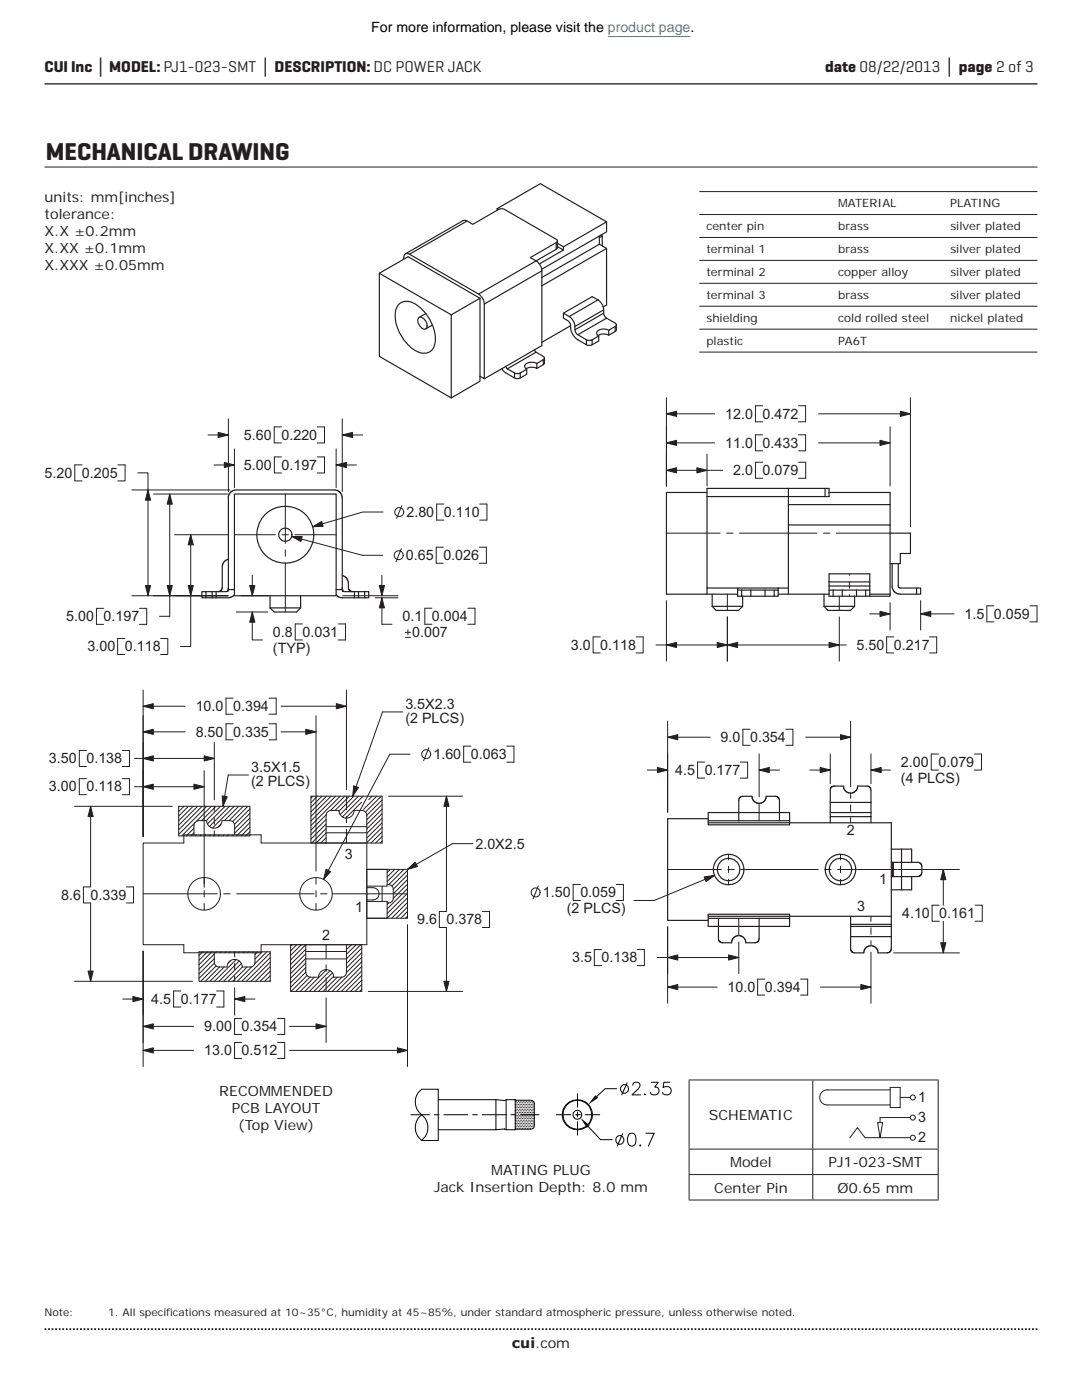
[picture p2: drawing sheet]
<svg xmlns="http://www.w3.org/2000/svg" width="216mm" height="279mm" viewBox="0 0 216 279" stroke-linecap="round" stroke-linejoin="round" font-family="sans-serif">
<path d="M8.9 16.7h198.1" fill="none" stroke="#231f20" stroke-width=".26"/>
<path d="M8.9 265.3h198.1" fill="none" stroke="#231f20" stroke-width=".35" stroke-dasharray=".4 .4 .4 .4 .4 .4" stroke-dashoffset=".7" stroke-linecap="butt"/>
<g fill="none" stroke="#231f20" stroke-width=".24">
<path d="M75.7 54.5l5.7-3.3 14.4 8.3M75.7 54.5v16.6l14.3 8.3M75.7 54.5l14.3 8.3M80.6 51.7a.78 .78 0 0 1 .2-.9 .78 .78 0 0 1 .9-.1l13.8 8 .9 1 .2 1v14.9l-.8-.5M93.2 44.1l-.5-.1h-.3l-11.5 6.7M95.8 59.5v16.6l-5.8 3.3M95.8 59.5l-5.8 3.3M99.2 41.6l.3 .2M99.2 41.6v.4M99.2 41.6l8.6-4.9 13.2 7.6M108.1 54v15l-11.5 6.6M108.1 54l-.1-.5-.3-.7-.7-.7-11.5 6.6"/>
<path d="M108.1 54l-11.5 6.7M108.1 57l12.9-7.4v11.3l-.6 .3M111 48.4v1.4l-4 2.3-1.2-.7 5.3-3 .1-.4-10.5-6.2-.8-.1-5.6 3.1-1.1-.7-11.5 6.6M111.2 48.1v1.4l-.2 .3M111.2 48.5l1.2 .8M111.2 49.2l1.2 .7-4.8 2.8M119.3 59.8l-5.7 3.4M119.3 59.8l-1.1-.6-5.8 3.3M119.3 59.8l.7 .8 .5 1.2-5.8 3.4M119.6 48.7l1.4 .9M119.6 47.1v1.6l-11.5 6.7M119.9 46.9l.3 .2v2"/>
<path d="M120.2 47.1l-.6 .3M121 44.3v2l-12.9 7.4M121 44.3l-8.6 5v.6M79.5 60.9a2.58 2.58 0 0 1 3.6-.1 8.1 8.1 0 0 1 3.6 8.2 2.46 2.46 0 0 1-4 .8 8.5 8.5 0 0 1-3.8-7.7zM83.6 63.4a1.56 1.56 0 0 1 1.6 1.4 .72 .72 0 0 1-.4 .9 1.57 1.57 0 0 1-1.2-2.3zM85 62.6l-1.4 .7M86.3 64.9l-1.3 .7M90 62.8v16.6M95.8 75.1h.1M100.1 73.6l.6 .7 2 1.1M101 73.1l.2 .5M101.2 73.6l1.5 .8"/>
<path d="M102.7 74.4l.4 .2 .7-.2M102.7 74.4v1l.4 .2 .7-.2v-1M105.1 73.7l-1.3 .7M105.1 73.7v1l-1.3 .7M106.7 69.8l.3 .5M107.1 72.5a1.77 1.77 0 0 0-2.4 .5l.1 .4 .3 .3M107.1 72.5v1l-.9-.2-.8 .1-.4 .2M108.4 71.8a.35 .35 0 0 0 .2-.3 .35 .35 0 0 0-.2-.4l-1.4-.8-5.8 3.3M108.4 71.8l-1.3 .7M108.4 71.8v1M108.6 71.4v1.2l-1.5 .9M112.4 62.5a3.6 3.6 0 0 1 2.1 1.7l.2 .7 .1 1.3 .4 .5 1.8 1.1v1a5.3 5.3 0 0 1-2.6-1.9l-.4-.8-.2-1.5a2.35 2.35 0 0 0-1.4-1.1z"/>
<path d="M113.9 65l-5.8 3.3M117 67.8l.4 .1 .8-.1v1l-.8 .1-.4-.1M119.5 67.1v1l-1.3 .7M120.5 61.8a1.51 1.51 0 0 0 .5 1.7M120.5 62.5l-5.8 3.3M121 63.5l-5.7 3.3M121 63.5l2 1.2-.1 .4-1.4 .8a1.76 1.76 0 0 0-2.4 .5v.4l.4 .3-1.3 .7M121.5 65.9v1l-1-.3-1.2 .4M122.8 65.2v1l-1.3 .7M123 64.8v1.1l-.2 .3M45.6 99.4l.3-1 .4-.4 .6-.2h20l.9 .4 .4 .6 .1 .6v18.3h-1.2M45.6 99.4v18.3h1.2"/>
<path d="M46.8 98.6h20.3v20.3h-20.3zM40.3 118.1h.8v1.2h-.8zM41.1 118.1h2v1.2h-.8v-1.2M41.1 119.3h1.2M43.1 119.3h2.5M45.6 111.6l-.7 .4-.5 .8-.1 4.6-.3 .5-.5 .2M45.6 117.7l-.2 .3-.2 .1h-2.1M45.6 117.3l-.2 .7M46.8 118.7l-.6 .5-.6 .1M53.9 118.9v2.4M60 118.9v2.4M68.3 117.3l.1 .7"/>
<path d="M68.3 117.7l.3 .4h2.1M68.3 114.9l.6 .2 .4 .5 .2 .6 .1 1.4 .3 .3 .4 .2M70.7 118.1h.8v1.2h-3.5l-.9-.6M70.7 118.1v1.2M71.5 119.3h1.3M71.5 118.1h1.3M72.8 118.1h.8v1.2h-.8zM53.9 121.3h6.1M60 121.3l-.8 .8h-4.5l-.8-.8"/>
<circle cx="56.9" cy="106.7" r="5.7"/>
<circle cx="56.9" cy="106.7" r="1.31"/>
</g>
<path d="M56.9 98.6v9.8M34.8 106.7h10.7M34.8 118.9h10.7M38.1 106.7v22.3h-2.1M46.8 106.7h8.2M56.3 106.7h1.3M56.9 109.7v1.3M56.9 112.3v9.8M58.8 106.7h8.3M24.9 127.4h-1.4v3.2h1.4M32 127.4h1.5v3.2h-1.5" fill="none" stroke="#231f20" stroke-width=".2"/>
<path d="M37.5 116.9h1.1l-.5 2z" fill="#231f20"/>
<path d="M37.5 116.9h1.1l-.5 2z" fill="none" stroke="#231f20" stroke-width=".2"/>
<path d="M38.1 106.7l.5 2h-1.1z" fill="#231f20"/>
<g fill="none" stroke="#231f20" stroke-width=".2">
<path d="M16.4 92.8h-1.5v3.2h1.5M23.5 92.8h1.5v3.2h-1.5M26.3 97.8h19.6M27.5 94.4h2v24.5M30.6 98.6h14.9M33.9 98.6v24.4h-2.1M41.5 86.8h4.1M42.7 92.8h4.1M45.6 83.6v14.5M46.8 89.6v7.7M56.2 85.2h-1.5v3.2h1.5M56.2 91.2h-1.5v3.2h1.5"/>
<path d="M63.3 91.2h1.5v3.2h-1.5M63.3 85.2h1.5v3.2h-1.5M67.1 92.8h4M67.1 89.6v7.7M68.3 86.8h4.1M68.3 83.6v14.5M38.1 106.7l.5 2h-1.1zM45.5 118.9h-19.2M48.1 118.9h5.5M50.3 114.8v4.1M58.2 107.1l14.1 3.7h4M68.4 118.9h11"/>
<path d="M74.9 119.3h4.5M76.2 119.3v5.3h2M76.2 114.8v4.1M76.4 102.2h-4l-10 2.9M80.1 109.5l-1.1 2.6M80.2 100.9l-1.1 2.6M88.5 109.2h-1.5v3.2h1.5M88.6 100.6h-1.5v3.2h1.5M95.6 109.2h1.5v3.2h-1.5M95.7 100.6h1.5v3.2h-1.5M20.7 121.4h-1.5v3.2h1.5M27.8 121.4h1.5v3.2h-1.5"/>
<path d="M47.1 122.1h6.3M50.3 122.1v5.6h2.1M60.3 124.5h-1.4v3.2h1.4M67.5 124.5h1.4v3.2h-1.4M80.9 127.2h1M80.9 126.2h1M81.4 125.7v1M86.2 121.4h-1.4v3.2h1.4M93.4 121.4h1.4v3.2h-1.4"/>
<circle cx="79.6" cy="110.8" r=".9"/>
<circle cx="79.7" cy="102.2" r=".9"/>
</g>
<path d="M67.1 92.8l2-.5v1z" fill="#231f20"/>
<path d="M67.1 92.8l2-.5v1z" fill="none" stroke="#231f20" stroke-width=".2"/>
<path d="M76.2 119.3l.5 2h-1z" fill="#231f20"/>
<path d="M76.2 119.3l.5 2h-1z" fill="none" stroke="#231f20" stroke-width=".2"/>
<path d="M62.4 105.1l1.8-1 .3 .9z" fill="#231f20"/>
<path d="M62.4 105.1l1.8-1 .3 .9z" fill="none" stroke="#231f20" stroke-width=".2"/>
<path d="M50.3 122.1l.6 2.1h-1.1z" fill="#231f20"/>
<path d="M50.3 122.1l.6 2.1h-1.1z" fill="none" stroke="#231f20" stroke-width=".2"/>
<path d="M58.2 107.1h2.1l-.3 1z" fill="#231f20"/>
<path d="M58.2 107.1h2.1l-.3 1z" fill="none" stroke="#231f20" stroke-width=".2"/>
<path d="M75.7 116.9h1l-.5 2z" fill="#231f20"/>
<path d="M75.7 116.9h1l-.5 2z" fill="none" stroke="#231f20" stroke-width=".2"/>
<path d="M33.4 116.9h1l-.5 2z" fill="#231f20"/>
<path d="M33.4 116.9h1l-.5 2z" fill="none" stroke="#231f20" stroke-width=".2"/>
<path d="M68.3 86.8l2-.5v1z" fill="#231f20"/>
<path d="M68.3 86.8l2-.5v1z" fill="none" stroke="#231f20" stroke-width=".2"/>
<path d="M49.8 116.9h1.1l-.6 2z" fill="#231f20"/>
<path d="M49.8 116.9h1.1l-.6 2z" fill="none" stroke="#231f20" stroke-width=".2"/>
<path d="M43.5 86.3l2.1 .5-2.1 .5z" fill="#231f20"/>
<path d="M43.5 86.3l2.1 .5-2.1 .5z" fill="none" stroke="#231f20" stroke-width=".2"/>
<path d="M44.8 92.3l2 .5-2 .5z" fill="#231f20"/>
<path d="M44.8 92.3l2 .5-2 .5z" fill="none" stroke="#231f20" stroke-width=".2"/>
<path d="M33.9 98.6l.5 2h-1z" fill="#231f20"/>
<path d="M33.9 98.6l.5 2h-1z" fill="none" stroke="#231f20" stroke-width=".2"/>
<path d="M29.5 97.8l.5 2h-1z" fill="#231f20"/>
<path d="M29.5 97.8l.5 2h-1z" fill="none" stroke="#231f20" stroke-width=".2"/>
<path d="M29 116.9h1l-.5 2z" fill="#231f20"/>
<g fill="none" stroke="#231f20" stroke-width=".2">
<path d="M29 116.9h1l-.5 2zM133 106.4h10.7M133 119.9v12M145 106.4h1.3M145.1 118.6v3.2M147.6 106.4h15.4M164.3 106.4h1.3M166.9 106.4h10.7M167.5 119v2.8M169.5 114.5v.3M169.5 116.1v1.3M169.5 118.7v.3"/>
<path d="M119.8 127.1h-1.4v3.2h1.4M126.9 127.1h1.4v3.2h-1.4M130.9 128.7h37.9M145.1 123.1v8.8M165.2 121.8h.3M166.8 121.8h1.3M167.5 123.1v8.8M169.4 121.8h.3M178.4 127.1h-1.5v3.2h1.5M185.5 127.1h1.4v3.2h-1.4"/>
</g>
<g fill="none" stroke="#231f20" stroke-width=".24">
<path d="M141.1 97.5h24.3v1.6h-24.3zM141.1 98.3h-8.1v20.3h8.1v-1.2M141.1 99.1v18.3h6.1M157.3 97.5v21.1M164.6 97.5v1.6M165.4 98.3h12.2v20.3M141.1 118.6h6.1M142.1 118.6v2.4M147.2 117.8v1.2h7.3M147.2 117.8h7.3M148 117.8v1.2M148.2 119v2"/>
<path d="M149.8 117.8v1.2M152.7 117.8v1.2M154.5 117.8h.8v1.2h-.8zM155.3 117.4h2M155.3 117.4h-8.1v.4M155.3 117.4v.4M155.3 118.6h10.1M157.3 100.7h20.3M157.3 104.8h20.3M164.4 118.6v2.4M165.4 117.8v-3.3h8.1v4.5M165.4 116.9h8.1"/>
<path d="M165.4 116.1h8.1M166.2 117.8h6.5M166.2 117.8v1.2M166.2 117.8h-.8v1.2h8.1M168.1 117.8v1.2M170.5 119v2M170.9 117.8v1.2M173.5 117.8h-.8v1.2M173.5 118.6h4.1M177.6 118.6v.4h-4.1M177.6 106.4h4.1v4.1h-2.1v2h-2M178 112.5v4.7l.3 .7 .5 .4 .6 .3h3.5"/>
<path d="M179.2 112.5l.1 4.7 .3 .2h3.3M182.9 117.4h.8v1.2h-.8zM142.1 121h6.1M148.2 121l-.8 .8h-4.5l-.8-.8M164.4 121h6.1M170.5 121l-.8 .8h-4.5l-.8-.8"/>
</g>
<path d="M133 128.7l2-.5v1z" fill="#231f20"/>
<path d="M133 128.7l2-.5v1z" fill="none" stroke="#231f20" stroke-width=".2"/>
<path d="M143.1 128.2l2 .5-2 .5z" fill="#231f20"/>
<path d="M143.1 128.2l2 .5-2 .5z" fill="none" stroke="#231f20" stroke-width=".2"/>
<path d="M145.1 128.7l2.1-.5v1z" fill="#231f20"/>
<path d="M145.1 128.7l2.1-.5v1z" fill="none" stroke="#231f20" stroke-width=".2"/>
<path d="M165.4 128.2l2.1 .5-2.1 .5z" fill="#231f20"/>
<g fill="none" stroke="#231f20" stroke-width=".2">
<path d="M133 79.4v17.6M181.7 79.4v25.7M133 82.6h9.6M133 88.4h9.6M133 93.9h11.2M141.1 90.6v6.4M152.2 81h-1.5v3.2h1.5M152.2 86.8h-1.5v3.2h1.5M152.2 92.3h-1.5v3.2h1.5M159.3 81h1.4v3.2h-1.4M159.3 92.3h1.5v3.2h-1.5M159.3 86.8h1.4v3.2h-1.4"/>
<path d="M163.3 82.6h18.4M163.3 88.4h14.3M177.6 85.2v11.8M183.7 119.9v5.8M165.4 128.2l2.1 .5-2.1 .5zM173.5 122.5h4.1M177.6 120.3v5.4M183.7 122.5h6.7M198.3 120.9h-1.4v3.2h1.4M205.5 120.9h1.4v3.2h-1.4"/>
</g>
<path d="M133 88.4l2-.5v1z" fill="#231f20"/>
<path d="M133 88.4l2-.5v1z" fill="none" stroke="#231f20" stroke-width=".2"/>
<path d="M175.6 87.9l2 .5-2 .5z" fill="#231f20"/>
<path d="M175.6 87.9l2 .5-2 .5z" fill="none" stroke="#231f20" stroke-width=".2"/>
<path d="M175.6 122l2 .5-2 .5z" fill="#231f20"/>
<path d="M175.6 122l2 .5-2 .5z" fill="none" stroke="#231f20" stroke-width=".2"/>
<path d="M183.7 122.5l2-.5v1z" fill="#231f20"/>
<path d="M183.7 122.5l2-.5v1z" fill="none" stroke="#231f20" stroke-width=".2"/>
<path d="M179.6 82.1l2.1 .5-2.1 .5z" fill="#231f20"/>
<path d="M179.6 82.1l2.1 .5-2.1 .5z" fill="none" stroke="#231f20" stroke-width=".2"/>
<path d="M133 82.6l2-.5v1z" fill="#231f20"/>
<path d="M133 82.6l2-.5v1z" fill="none" stroke="#231f20" stroke-width=".2"/>
<path d="M133 93.9l2-.6v1.1z" fill="#231f20"/>
<path d="M133 93.9l2-.6v1.1z" fill="none" stroke="#231f20" stroke-width=".2"/>
<path d="M139.1 93.3l2 .6-2 .5z" fill="#231f20"/>
<g fill="none" stroke="#231f20" stroke-width=".2">
<path d="M139.1 93.3l2 .6-2 .5zM28.6 137.7v29.3M46.5 139.3h-1.4v3.2h1.4M53.7 139.3h1.4v3.2h-1.4M69.1 137.7v19.9M17.2 155.4h-1.4v3.2h1.4M17.2 149.8h-1.4v3.2h1.4M24.4 155.4h1.4v3.2h-1.4M24.4 149.8h1.4v3.2h-1.4M26.8 157h13.9M26.8 151.4h16M28.6 140.9h8.4"/>
<path d="M28.6 146.1h8.4M40.7 153.8v23.3M42.8 148.1v11.5M46.5 144.4h-1.4v3.2h1.4M53.7 144.4h1.4v3.2h-1.4M56.1 140.9h13M56.1 146.1h7M62.4 158.9l-.4 .4M63.1 142.8v31M63.3 158.9l-1.3 1.3M64.2 158.9l-2.2 2.2M65.2 158.9l-3.2 3.1"/>
<path d="M66.1 158.9l-4.1 4M67 158.9l-5 4.9M67.9 158.9l-5.9 5.8M68.8 158.9l-2.8 2.9M69.1 158.9v2.7M69.7 158.9l-2.8 2.8M70.6 159l-3 2.9M71.5 158.9l-3.6 3.7M72.4 158.9l-4.1 4.1M74.3 158.9l-.7 .7M75.2 158.9l-2.7 2.6M76.1 158.9l-3.2 3.2"/>
<path d="M76.2 159.6l-3 3.1M77.5 158.9h14.8M81.8 150.5h-4l-13.2 25M85.6 149.2l-1.1 2.6M89.1 158.9v23h-1.4v3.2h1.4v12.8M94 148.9h-1.5v3.2h1.5M101.1 148.9h1.5v3.2h-1.5M14.9 160.9h19.5M18.1 160.9v16.1h-1.5v3.2h1.5v15.6M25.2 177h1.5v3.2h-1.5M28.6 178.4h14.7M35.6 160.9h14.3v5.9h-14.2z"/>
<path d="M35.8 160.9l-.1 .1M36.7 160.9l-1 1.1M37.6 160.9l-1.9 2M38.5 160.9l-2.8 2.9M38.7 166.6v-2a.96 .96 0 0 1 1-.8h1.5a1.52 1.52 0 0 0 1.6 1.5 1.52 1.52 0 0 0 1.5-1.5h1.5a.95 .95 0 0 1 1 1v1.8M38.7 166.2l-.6 .6M38.7 165.3l-1.5 1.5M38.9 164.2l-2.6 2.6M39.2 166.6l-.2 .2M39.4 160.9l-3.7 3.8M40.1 166.6l-.2 .2M40.3 160.9l-4.6 4.7"/>
<path d="M40.7 177.7v1.3M41 166.6l-.2 .2M41.3 160.9l-5.6 5.6M41.9 166.6l-.2 .2M42.2 160.9l-3 3M42.8 160.9v1M42.8 163.2v1.3M42.8 165.8v1M42.9 166.6l-.2 .2M43.1 160.9l-2.9 2.9M43.8 166.6l-.2 .2M44 160.9l-2.9 2.9"/>
<path d="M44.1 164.4l-.7 .7M44.6 178.4h1.3M44.7 166.6l-.2 .2M44.8 161l-3.4 3.4M45.6 166.6l-.2 .2M45.8 160.9l-4 4M46.5 166.6l-.2 .2M46.7 160.9l-4.3 4.4M47.2 178.4h15.5M47.6 160.9l-2.8 2.9M48.5 160.9l-2.8 2.9M49.5 160.9l-3.1 3.1"/>
<path d="M49.9 166l-.9 .8M49.9 165.1l-1.8 1.7M49.9 164.2l-2.7 2.6M49.9 162.3l-3.1 3.1M49.9 161.4l-3.1 3.1M49.9 163.3l-3.1 3M63.1 175.1v1.3M63.1 177.7v1.3M64 178.4h1.2M65.1 168.1l-.2 .1M65.1 167.2l-1.1 1M65.1 166.2l-2 2"/>
<path d="M65.1 165.3l-2.9 2.9M65.1 164.4l-3.1 3.1M65.1 163.5l-3.1 3.1M65.1 165h8.1M65.1 166.2h8.1M65.1 162.6l-3.1 3.1M66.5 178.4h14.8M69.1 162.9v1.3M69.1 165.5v2.7M72.2 160.1l-3.2 3.2M73.2 162.7v-.2a1.03 1.03 0 0 0-1-.8h-1.5a1.51 1.51 0 0 1-1.6 1.6 1.51 1.51 0 0 1-1.5-1.6l-1.7 .1a1.03 1.03 0 0 0-.8 .9v5.5M73.2 177.2h1.2a1.22 1.22 0 0 1 1.2 1.2 1.22 1.22 0 0 1-1.2 1.2h-1.2"/>
<path d="M73.2 173.5h8.1v9.8h-8.1h4.1v-3.4h-4.1M73.2 162.7v25.8h-21.1v1.6h-15.4v-1.6h-8.1v-20.3h8.1v-1.6h15.4v1.6h24.1v-9.3h-14.2v9.3M76.2 167.9l-.3 .3M76.2 166.9l-1.2 1.3M76.2 166l-2.2 2.2M76.2 165.1l-3 3.1M76.2 164.2l-3 3.1M76.2 163.3l-3 3M76.2 162.4l-3 3M76.2 161.5l-3 3M76.2 160.6l-3 3M76.2 176.9v3"/>
<path d="M77.3 173.5v3.4h-4.1M77.3 176.6a.98 .98 0 0 1 1.2 .9v2a.98 .98 0 0 1-1.2 .7M77.9 173.5l-.6 .6M78.8 173.5l-1.5 1.5M79.7 173.5l-2.4 2.5M80.6 173.5l-3 3.1M81.3 179.2l-4 4M81.3 178.3l-4 4M81.3 177.3l-4 4.1M81.3 176.4l-2.8 2.9M81.3 175.5l-2.8 2.9M81.3 174.6l-2.8 2.9"/>
<path d="M81.3 173.7l-3.1 3.1M14.9 195.8h23.5M24.5 199.4h4.1M28.6 189.8v23M36.1 197.8h-1.5v3.2h1.5M39.7 190h14.2v5.8h-14.2zM40.5 190l-.8 .7M40.7 180.3v1.3M41.4 190l-1.7 1.6M42.3 190l-2.6 2.5M42.8 190.1v2.1a.94 .94 0 0 0 .9 .8h1.6a1.52 1.52 0 0 1 1.5-1.5 1.52 1.52 0 0 1 1.5 1.5h1.8a.99 .99 0 0 0 .8-1v-1.9M42.8 190.4l-3.1 3"/>
<path d="M42.8 191.3l-3.1 3.1M42.8 192.2l-3.1 3.1M43.1 192.8l-3 3M43.2 190l-.2 .1M43.2 197.8h1.5v3.2h-1.5M43.8 193l-2.8 2.8M44.1 190l-.2 .1M44.7 193l-2.8 2.8M45 190l-.2 .1M45.9 190l-.2 .1M46 191.7l-.5 .5M46.6 190.1l.2-.1v1"/>
<path d="M46.8 197.1v5.5M46.8 199.4h4.1M46.8 192.3v1.2M46.8 194.8v1M47.1 191.5l-4.3 4.3M47.7 191.8l-4 4M47.8 190l-.2 .1M48.2 192.3l-3.6 3.5M48.4 193l-2.9 2.8M48.7 190l-.2 .1M49.3 193l-2.9 2.8M49.6 190l-.2 .1"/>
<path d="M50.3 192.9l-2.9 2.9M50.5 190l-.2 .1M51.4 190l-.5 .5M52.3 190l-1.4 1.4M53.2 190l-2.4 2.4M53.9 194.7l-1.1 1.1M53.9 193.8l-2 2M53.9 190.2l-5.6 5.6M53.9 191.1l-4.7 4.7M53.9 192l-3.8 3.8M53.9 192.9l-2.9 2.9M53.9 195.6l-.2 .2"/>
<path d="M58.3 188.5l-.3 .3M59.2 188.5l-1.2 1.3M60.1 188.5l-2.1 2.2M61 193.1l-3 3M61 192.2l-3 3M61 191.3l-3 3M61 190.4l-3 3M61 189.4l-3 3.1M61 194l-3 3M61 189.9h8.1M61.3 194.7l-3.2 3.2M61.9 195l-2.9 2.9"/>
<path d="M62.7 195l-2.8 2.9M63.1 180.3v1.3M65.1 199.1v9M65.1 188.5v2.8M65.1 192.6v1.2M65.1 195.1v2.8M65.2 193.5l-4.4 4.4M65.9 193.7l-4.2 4.2M66.3 194.2l-3.7 3.7M66.6 194.8l-3.1 3.1M67.3 195l-2.8 2.9M68.2 195l-2.8 2.9"/>
<path d="M69.1 188.5v5.5a.97 .97 0 0 1-.9 1h-1.6a1.51 1.51 0 0 0-1.5-1.5 1.51 1.51 0 0 0-1.5 1.5h-1.8a1.02 1.02 0 0 1-.8-1v-5.5l-3 3.1M69.2 188.5l-.1 .1M70.1 188.5l-1 1M71.1 188.5l-2 1.9M72 188.5l-2.9 2.9h-8.1M72.2 188.5v9.4h-14.2v-9.4M72.2 192l-5.9 5.9M72.2 189.2l-3.1 3.1M72.2 190.1l-3.1 3.1M72.2 191l-3.1 3.1M72.2 192.9l-5 5M72.2 193.8l-4.1 4.1"/>
<path d="M72.2 194.7l-3.2 3.2M72.2 195.6l-2.3 2.3M72.2 196.5l-1.4 1.4M72.2 197.4l-.4 .5M73.5 197.9h18.8M77.6 180.2l-.3 .3M81.3 182.8l-.4 .5M81.3 181.9l-1.3 1.4M81.3 181l-2.2 2.3M81.3 180.1l-3.1 3.2M81.3 184.5v28.3M96.3 181.9h1.4v3.2h-1.4"/>
<path d="M28.6 209.6h10.1M28.6 204.8h10.1M48.2 203.2h-1.4v3.2h1.4M48.2 208h-1.4v3.2h1.4M55.4 203.2h1.4v3.2h-1.4M55.4 208h1.4v3.2h-1.4M57.8 209.6h23.5M57.8 204.8h7.3"/>
<circle cx="85.1" cy="150.5" r=".9"/>
<circle cx="40.7" cy="178.4" r="3.2"/>
<circle cx="63.1" cy="178.4" r="3.2"/>
</g>
<path d="M18.1 160.9l.5 2.1h-1z" fill="#231f20"/>
<path d="M18.1 160.9l.5 2.1h-1z" fill="none" stroke="#231f20" stroke-width=".2"/>
<path d="M17.6 193.8h1l-.5 2z" fill="#231f20"/>
<path d="M17.6 193.8h1l-.5 2z" fill="none" stroke="#231f20" stroke-width=".2"/>
<path d="M28.6 157l2-.5v1z" fill="#231f20"/>
<path d="M28.6 157l2-.5v1z" fill="none" stroke="#231f20" stroke-width=".2"/>
<path d="M38.7 156.5l2 .5-2 .5z" fill="#231f20"/>
<path d="M38.7 156.5l2 .5-2 .5z" fill="none" stroke="#231f20" stroke-width=".2"/>
<path d="M40.7 150.8l2.1 .6-2.1 .5z" fill="#231f20"/>
<path d="M40.7 150.8l2.1 .6-2.1 .5z" fill="none" stroke="#231f20" stroke-width=".2"/>
<path d="M28.6 151.4l2-.6v1.1z" fill="#231f20"/>
<path d="M28.6 151.4l2-.6v1.1z" fill="none" stroke="#231f20" stroke-width=".2"/>
<path d="M61 145.5l2.1 .6-2.1 .5z" fill="#231f20"/>
<path d="M61 145.5l2.1 .6-2.1 .5z" fill="none" stroke="#231f20" stroke-width=".2"/>
<path d="M28.6 146.1l2-.6v1.1z" fill="#231f20"/>
<path d="M28.6 146.1l2-.6v1.1z" fill="none" stroke="#231f20" stroke-width=".2"/>
<path d="M67.1 140.4l2 .5-2 .6z" fill="#231f20"/>
<path d="M67.1 140.4l2 .5-2 .6z" fill="none" stroke="#231f20" stroke-width=".2"/>
<path d="M28.6 140.9l2-.5v1.1z" fill="#231f20"/>
<path d="M28.6 140.9l2-.5v1.1z" fill="none" stroke="#231f20" stroke-width=".2"/>
<path d="M46.8 199.4l2.1-.5v1z" fill="#231f20"/>
<path d="M46.8 199.4l2.1-.5v1z" fill="none" stroke="#231f20" stroke-width=".2"/>
<path d="M26.5 198.9l2.1 .5-2.1 .5z" fill="#231f20"/>
<path d="M26.5 198.9l2.1 .5-2.1 .5z" fill="none" stroke="#231f20" stroke-width=".2"/>
<path d="M63.1 204.3l2 .5-2 .6z" fill="#231f20"/>
<path d="M63.1 204.3l2 .5-2 .6z" fill="none" stroke="#231f20" stroke-width=".2"/>
<path d="M28.6 204.8l2-.5v1.1z" fill="#231f20"/>
<path d="M28.6 204.8l2-.5v1.1z" fill="none" stroke="#231f20" stroke-width=".2"/>
<path d="M79.3 209.1l2 .5-2 .5z" fill="#231f20"/>
<path d="M79.3 209.1l2 .5-2 .5z" fill="none" stroke="#231f20" stroke-width=".2"/>
<path d="M65.1 173.5l.9 .5-1.4 1.5z" fill="#231f20"/>
<path d="M65.1 173.5l.9 .5-1.4 1.5z" fill="none" stroke="#231f20" stroke-width=".2"/>
<path d="M28.6 209.6l2-.5v1z" fill="#231f20"/>
<path d="M28.6 209.6l2-.5v1z" fill="none" stroke="#231f20" stroke-width=".2"/>
<path d="M89.1 158.9l.5 2h-1z" fill="#231f20"/>
<path d="M89.1 158.9l.5 2h-1z" fill="none" stroke="#231f20" stroke-width=".2"/>
<path d="M88.6 195.8h1l-.5 2.1z" fill="#231f20"/>
<path d="M49.6 154.7h-4.1l-1 6.2M80.4 142.1h-4.1l-5.9 16.8M94.3 168.4h-4l-9 5.1M88.6 195.8h1l-.5 2.1z" fill="none" stroke="#231f20" stroke-width=".2"/>
<path d="M81.3 173.5l1.5-1.4 .5 .8z" fill="#231f20"/>
<path d="M81.3 173.5l1.5-1.4 .5 .8z" fill="none" stroke="#231f20" stroke-width=".2"/>
<path d="M70.6 156.8l.9 .4-1.1 1.7z" fill="#231f20"/>
<path d="M70.6 156.8l.9 .4-1.1 1.7z" fill="none" stroke="#231f20" stroke-width=".2"/>
<path d="M44.3 158.8l1 .2-.8 1.9z" fill="#231f20"/>
<g fill="none" stroke="#231f20" stroke-width=".2">
<path d="M44.3 158.8l1 .2-.8 1.9zM129.2 153.7h4M133.2 143.9v18.2M133.2 147.1h8.5M140.6 152.1h-1.4v3.2h1.4M147.7 152.1h1.5v3.2h-1.5M149.7 145.5h-1.5v3.2h1.5M151.5 150.5v8.5M151.5 153.7h4M156.8 145.5h1.4v3.2h-1.4M160.8 147.1h8.9M169.7 143.9v13.1"/>
<path d="M169.7 158.3v1M133.2 173.5h10.7M145.2 173.5h1.3M145.4 170.5v1.1M145.4 172.9v1.3M145.4 175.5v1.1M147.8 173.5h15.5M151.5 160.3v3.5M164.6 173.5h1.2M167.1 173.5h11.9M167.7 170.5v1.1M167.7 172.9v1.3"/>
<path d="M167.7 175.5v1.1M169.7 160.6v1.3M169.7 163.2v1M179.1 173.5h12.3M188.2 173.5v7.2M120 189.5h-1.4v3.2h1.4M127.2 189.5h1.4v3.2h-1.4M131.1 191.1h16.3M133.2 185v15.2M133.2 197h9.9M147.4 188v6.3M147.4 183.3v3.4"/>
<path d="M152.6 195.4h-1.4v3.2h1.4M159.7 195.4h1.5v3.2h-1.5M163.7 197h10.1M173.8 182.9v1M173.8 185.2v1.3M173.8 187.7v1.1M173.8 190v10.2M178.3 190.2h13.1M187.4 180.7h-1.4v3.2h1.4M188.2 183.9v6.3M194.6 180.7h1.4v3.2h-1.4"/>
</g>
<g fill="none" stroke="#231f20" stroke-width=".24">
<path d="M141.3 163.4h-8.1v20.3h8.1v-1.2h16.3v.8M141.3 164.2h36.5v25.2l-.1 .4-.5 .3-2 .1-.1-.6-.5-.6-.5-.2h-.6l-.4 .1-.5 .4-.2 .9h-1.9l-.5-.2-.3-.5v-6.6M141.3 162.2h16.3v2.4h-16.3zM141.3 163.8h16.3M147.4 163.8v-4.3l.4-.5 2.3-.1v.5l.3 .5 .5 .3 .6 .1 .6-.1 .4-.3 .3-.5 .1-.5h1.8l.5 .2 .3 .4v4.3M165.7 164.2v-6.7l.3-.5 .3-.1h2l.1 .6 .3 .4 .4 .3 .6 .1 .6-.1 .4-.3 .4-.5v-.5h2l.5 .3 .2 .5v6.5M165.7 162.2h8.1M165.7 160.1h8.1M165.7 163h8.1M177.8 172.1h5.5l.5 .3 .1 .5v1.4l-.2 .4-.4 .2h-5.5M177.8 169.5h2.1v8.1M178.1 172.1v2.8"/>
<path d="M178.3 172.1v2.8M179.9 169.5h2v2.6M181.9 174.9v2.7h-4.1M141.3 183.3h16.3M141.3 182.9h36.5M143.4 183.3v4.2l.3 .5 .5 .2h1.8l.3-.9 .4-.4 .5-.2 .6 .1 .5 .2 .4 .5 .1 .7h1.9l.5-.2 .3-.7v-4M157.6 183.3v1.6h-16.3v-1.2M169.7 184.9h8.1M169.7 184.5h8.1M169.7 186.9h8.1"/>
<circle cx="145.4" cy="173.5" r="2.23"/>
<circle cx="145.4" cy="173.5" r="3"/>
<circle cx="167.7" cy="173.5" r="3"/>
<circle cx="167.7" cy="173.5" r="2.23"/>
</g>
<path d="M133.2 147.1l2-.5v1z" fill="#231f20"/>
<path d="M133.2 147.1l2-.5v1z" fill="none" stroke="#231f20" stroke-width=".2"/>
<path d="M167.7 146.6l2 .5-2 .5z" fill="#231f20"/>
<path d="M167.7 146.6l2 .5-2 .5z" fill="none" stroke="#231f20" stroke-width=".2"/>
<path d="M131.2 153.2l2 .5-2 .5z" fill="#231f20"/>
<path d="M131.2 153.2l2 .5-2 .5z" fill="none" stroke="#231f20" stroke-width=".2"/>
<path d="M151.5 153.7l2-.5v1z" fill="#231f20"/>
<path d="M151.5 153.7l2-.5v1z" fill="none" stroke="#231f20" stroke-width=".2"/>
<path d="M171.8 196.5l2 .5-2 .5z" fill="#231f20"/>
<path d="M171.8 196.5l2 .5-2 .5z" fill="none" stroke="#231f20" stroke-width=".2"/>
<path d="M133.2 197l2-.5v1z" fill="#231f20"/>
<path d="M133.2 197l2-.5v1z" fill="none" stroke="#231f20" stroke-width=".2"/>
<path d="M133.2 191.1l2-.5v1z" fill="#231f20"/>
<path d="M133.2 191.1l2-.5v1z" fill="none" stroke="#231f20" stroke-width=".2"/>
<path d="M145.4 190.6l2 .5-2 .5z" fill="#231f20"/>
<path d="M145.4 190.6l2 .5-2 .5z" fill="none" stroke="#231f20" stroke-width=".2"/>
<path d="M187.7 188.2h1l-.5 2z" fill="#231f20"/>
<path d="M187.7 188.2h1l-.5 2z" fill="none" stroke="#231f20" stroke-width=".2"/>
<path d="M188.2 173.5l.5 2.1h-1z" fill="#231f20"/>
<g fill="none" stroke="#231f20" stroke-width=".2">
<path d="M161.6 153.7h4.1M165.7 150.5v5.9M173.8 150.5v5.9M173.8 153.7h3.9M187.3 150.5h-1.5v3.2h1.5M194.4 150.5h1.4v3.2h-1.4M107.4 176.8l-1 2.6M115.8 176.5h-1.4v3.2h1.4M123 176.5h1.4v3.2h-1.4M142.6 174.7l-12.1 5h-4M188.2 173.5l.5 2.1h-1z"/>
<circle cx="106.9" cy="178.1" r=".9"/>
</g>
<path d="M140.5 175l2.1-.3-1.7 1.3z" fill="#231f20"/>
<path d="M140.5 175l2.1-.3-1.7 1.3z" fill="none" stroke="#231f20" stroke-width=".2"/>
<path d="M163.7 153.2l2 .5-2 .5z" fill="#231f20"/>
<path d="M163.7 153.2l2 .5-2 .5z" fill="none" stroke="#231f20" stroke-width=".2"/>
<path d="M173.8 153.7l2-.5v1z" fill="#231f20"/>
<g fill="none" stroke="#231f20" stroke-width=".2">
<path d="M173.8 153.7l2-.5v1zM177.6 217h2v4h-2zM177.6 217.5h-12.5a1.5 1.5 0 0 0-1.5 1.5 1.5 1.5 0 0 0 1.5 1.5h12.5M179.6 219h2M169.6 227l1.5-2 1.5 2h9M175.1 224h1l-.5 3zM181.6 223h-6v1"/>
<circle cx="182.1" cy="219" r=".5"/>
<circle cx="182.1" cy="223" r=".5"/>
<circle cx="182.1" cy="227.1" r=".5"/>
</g>
<g fill="none" stroke="#010202" stroke-width=".2">
<path d="M83.5 218l.6-.6h3.3v10.2h-3.3a3.3 3.3 0 0 0 0-5.1 3.2 3.2 0 0 1-.6-4.5zM87.4 219.5h11.6M99 219.5l1.7 .1 .3-.1 5 .1 .6 .3v5.1l-.6 .4h-3.1l-.1 .1M99 219.5v6M101 219.5v6M102.8 219.4v6.1M103.1 219.7v.1M103.5 219.7v.1M103.8 219.7v.1M104.1 219.7v.1M104.4 219.7v.1M104.7 219.7v.1"/>
<path d="M105.1 219.7v.1M105.4 219.7v.1M105.7 219.7v.1M106 219.7v.1M106.3 219.7v.1M115.2 218.3v2.7M123 217.3h-2.3l-1.6 1.5M87.4 225.5h11.6M99 225.5l1.7-.2 .3 .2h1.8M103 220.1h.1M103 220.7v.1M103 221.3v.1"/>
<path d="M103 222h.1M103 222.6v.1M103 223.2v.1M103 223.9h.1M103 224.5v.1M103 225.1v.1M103.1 220.4h.1M103.1 221v.1M103.1 221.7h.1M103.1 222.3v.1M103.1 222.9h.1M103.1 223.5v.1"/>
<path d="M103.1 224.2h.1M103.1 224.8v.1M103.3 220.1h.1M103.3 220.7v.1M103.3 221.3v.1M103.3 222h.1M103.3 222.6v.1M103.3 223.2v.1M103.3 223.9h.1M103.3 224.5v.1M103.3 225.1v.1M103.5 220.4h.1"/>
<path d="M103.5 221v.1M103.5 221.7h.1M103.5 222.3v.1M103.5 222.9h.1M103.5 223.5v.1M103.5 224.2h.1M103.5 224.8v.1M103.6 220.1h.1M103.6 220.7v.1M103.6 221.3v.1M103.6 222h.1M103.6 222.6v.1"/>
<path d="M103.6 223.2v.1M103.6 223.9h.1M103.6 224.5v.1M103.6 225.1v.1M103.8 220.4h.1M103.8 221v.1M103.8 221.7h.1M103.8 222.3v.1M103.8 222.9h.1M103.8 223.5v.1M103.8 224.2h.1M103.8 224.8v.1"/>
<path d="M103.9 220.1h.1M103.9 220.7v.1M103.9 221.3v.1M103.9 222h.1M103.9 222.6v.1M103.9 223.2v.1M103.9 223.9h.1M103.9 224.5v.1M103.9 225.1v.1M104.1 220.4h.1M104.1 221v.1M104.1 221.7h.1"/>
<path d="M104.1 222.3v.1M104.1 222.9h.1M104.1 223.5v.1M104.1 224.2h.1M104.1 224.8v.1M104.3 220.1h.1M104.3 220.7v.1M104.3 221.3v.1M104.3 222h.1M104.3 222.6v.1M104.3 223.2v.1M104.3 223.9h.1"/>
<path d="M104.3 224.5v.1M104.3 225.1v.1M104.4 220.4h.1M104.4 221v.1M104.4 221.7h.1M104.4 222.3v.1M104.4 222.9h.1M104.4 223.5v.1M104.4 224.2h.1M104.4 224.8v.1M104.6 220.1h.1M104.6 220.7v.1"/>
<path d="M104.6 221.3v.1M104.6 222h.1M104.6 222.6v.1M104.6 223.2v.1M104.6 223.9h.1M104.6 224.5v.1M104.6 225.1v.1M104.7 220.4h.1M104.7 221v.1M104.7 221.7h.1M104.7 222.3v.1M104.7 222.9h.1"/>
<path d="M104.7 223.5v.1M104.7 224.2h.1M104.7 224.8v.1M104.9 220.1h.1M104.9 220.7v.1M104.9 221.3v.1M104.9 222h.1M104.9 222.6v.1M104.9 223.2v.1M104.9 223.9h.1M104.9 224.5v.1M104.9 225.1v.1"/>
<path d="M105.1 220.4h.1M105.1 221v.1M105.1 221.7h.1M105.1 222.3v.1M105.1 222.9h.1M105.1 223.5v.1M105.1 224.2h.1M105.1 224.8v.1M105.2 220.1h.1M105.2 220.7v.1M105.2 221.3v.1M105.2 222h.1"/>
<path d="M105.2 222.6v.1M105.2 223.2v.1M105.2 223.9h.1M105.2 224.5v.1M105.2 225.1v.1M105.4 220.4h.1M105.4 221v.1M105.4 221.7h.1M105.4 222.3v.1M105.4 222.9h.1M105.4 223.5v.1M105.4 224.2h.1"/>
<path d="M105.4 224.8v.1M105.5 220.1h.1M105.5 220.7v.1M105.5 221.3v.1M105.5 222h.1M105.5 222.6v.1M105.5 223.2v.1M105.5 223.9h.1M105.5 224.5v.1M105.5 225.1v.1M105.7 220.4h.1M105.7 221v.1"/>
<path d="M105.7 221.7h.1M105.7 222.3v.1M105.7 222.9h.1M105.7 223.5v.1M105.7 224.2h.1M105.7 224.8v.1M105.9 220.1h.1M105.9 220.7v.1M105.9 221.3v.1M105.9 222h.1M105.9 222.6v.1M105.9 223.2v.1"/>
<path d="M105.9 223.9h.1M105.9 224.5v.1M105.9 225.1v.1M106 220.4h.1M106 221v.1M106 221.7h.1M106 222.3v.1M106 222.9h.1M106 223.5v.1M106 224.2h.1M106 224.8v.1M106.2 220.1h.1"/>
<path d="M106.2 220.7v.1M106.2 221.3v.1M106.2 222h.1M106.2 222.6v.1M106.2 223.2v.1M106.2 223.9h.1M106.2 224.5v.1M106.2 225.1v.1M106.3 220.4h.1M106.3 221v.1M106.3 221.7h.1M106.3 222.3v.1"/>
<path d="M106.3 222.9h.1M106.3 223.5v.1M106.3 224.2h.1M106.3 224.8v.1M106.5 220.1h.1M106.5 220.7v.1M106.5 221.3v.1M106.5 222h.1M106.5 222.6v.1M106.5 223.2v.1M106.5 223.9h.1M106.5 224.5v.1"/>
<path d="M111 222.5h2.9M114.9 222.5h.9M115.2 221.9v1M115.2 223.9v2.6M116.8 222.5h2.9"/>
<circle cx="115.2" cy="222.5" r="2.87"/>
<circle cx="115.2" cy="222.5" r="3"/>
</g>
<path d="M118.8 218.6l.6 .5-2 1.3z" fill="#010202"/>
<g fill="none" stroke="#010202" stroke-width=".2">
<path d="M125.1 216.1l-1 2.4M126.3 216.6a.54 .54 0 0 1 .4-.6h.5a.59 .59 0 0 1 .4 1l-1.5 1.5h1.7M128.7 218.3l-.1 .1 .1 .1 .1-.1M130 216h1.3l-.7 1a.81 .81 0 0 1 .9 .9 .81 .81 0 0 1-1.1 .6l-.4-.1-.2-.4M133.6 216h-1.1l-.2 1.1a1.1 1.1 0 0 1 1.5 .1 .86 .86 0 0 1 0 1 .86 .86 0 0 1-.9 .3l-.6-.2-.1-.3M115.1 222.5h.2M115.2 222.4v.2M117.4 224.8l2.4 2.6h2.3"/>
<circle cx="124.6" cy="217.3" r=".84"/>
<circle cx="115.2" cy="222.5" r=".89"/>
</g>
<path d="M115.8 223.1l1.8 1.5-.5 .5z" fill="#010202"/>
<g fill="none" stroke="#010202" stroke-width=".2">
<path d="M82 222.5h3.7M84.1 222.5a3.3 3.3 0 0 0 0 5.1M86.6 222.5h1M88.6 222.5h4.7M94.3 222.5h1M96.2 222.5h4.8M102 222.5h.9M103.9 222.5h3.7M115.1 222.5h.2M115.2 222.4v.2M124.2 226.3l-1 2.4M125.6 226.3a.86 .86 0 0 1 1.2 .3 2.1 2.1 0 0 1-.3 2 .75 .75 0 0 1-1.2-.3 1.98 1.98 0 0 1 .3-2z"/>
<path d="M127.8 228.5l-.1 .1 .1 .1 .1-.1M128.9 226.2h1.6l-1.1 2.5"/>
<circle cx="123.7" cy="227.5" r=".84"/>
</g>
<g fill="none" stroke="#231f20" stroke-width=".2">
<path d="M8.9 33.3h198.1M139.5 38.2h67.5M139.5 42.8h67.5M139.5 47.4h67.5M139.5 52h67.5M139.5 56.5h67.5M139.5 61.1h67.5M139.5 65.7h67.5M139.5 70.3h67.5M137.4 215.5h49.9M137.5 215.6v13.6M162.2 215.6v13.6"/>
<path d="M187.2 215.6v13.6M137.4 229.3h49.9M137.4 234.4h49.9M137.4 239.5h49.9M137.5 229.4v4.9M137.5 234.5v4.9M162.2 229.4v4.9M162.2 234.5v4.9M187.2 229.4v4.9M187.2 234.5v4.9"/>
</g>
<path d="M121.3 7.3h16.5" fill="none" stroke="#4582a4" stroke-width=".2"/>
<text font-size="4.9" fill="#231f20" x="9.1" y="31.9">MECHANICAL DRAWING</text>
<g font-size="3.2" fill="#231f20">
<text x="8.9" y="14.3">CUI Inc │ MODEL: PJ1-023-SMT │ DESCRIPTION: DC POWER JACK</text>
<text x="164.6" y="14.3">date 08/22/2013 │ page 2 of 3</text>
</g>
<g font-size="2.9" fill="#231f20">
<text x="144.7" y="83.5">12.0</text>
<text x="152.2" y="83.5">0.472</text>
<text x="48.7" y="87.8">5.60</text>
<text x="56.2" y="87.8">0.220</text>
<text x="144.7" y="89.3">11.0</text>
<text x="152.2" y="89.3">0.433</text>
<text x="8.9" y="95.3">5.20 0.205</text>
<text x="48.7" y="93.7">5.00</text>
<text x="56.2" y="93.7">0.197</text>
<text x="146.3" y="94.8">2.0 0.079</text>
<text x="81.1" y="103.2">2.80 0.110</text>
<text x="81" y="111.8">0.65</text>
<text x="88.5" y="111.8">0.026</text>
<text x="13.2" y="124">5.00</text>
<text x="20.7" y="124">0.197</text>
<text x="80.3" y="123.9">0.1</text>
<text x="86.2" y="123.9">0.004</text>
<text x="192.5" y="123.5">1.5</text>
<text x="198.3" y="123.5">0.059</text>
<text x="17.5" y="130">3.00 0.118</text>
<text x="54.5" y="127.1">0.8</text>
<text x="54.5" y="130.3">(TYP)</text>
<text x="60.3" y="127.1">0.031</text>
<text x="82.2" y="127.1">0.007</text>
<text x="113.9" y="129.7">3.0 0.118</text>
<text x="170.9" y="129.7">5.50</text>
<text x="178.4" y="129.7">0.217</text>
<text x="39" y="141.9">10.0</text>
<text x="46.5" y="141.9">0.394</text>
<text x="80.9" y="141.4">3.5X2.3</text>
<text x="39" y="147">8.50</text>
<text x="46.5" y="147">0.335</text>
<text x="80.9" y="144.3">(2 PLCS)</text>
<text x="143.8" y="148.1">9.0</text>
<text x="149.7" y="148.1">0.354</text>
<text x="9.8" y="152.3">3.50</text>
<text x="17.2" y="152.3">0.138</text>
<text x="50.1" y="154">3.5X1.5</text>
<text x="86.5" y="151.5">1.60</text>
<text x="94" y="151.5">0.063</text>
<text x="134.7" y="154.6">4.5</text>
<text x="140.6" y="154.6">0.177</text>
<text x="179.8" y="153">2.00 0.079</text>
<text x="9.8" y="158">3.00</text>
<text x="17.2" y="158">0.118</text>
<text x="50.1" y="156.9">(2 PLCS)</text>
<text x="179.8" y="156.2">(4 PLCS)</text>
<text x="169" y="166.7">2</text>
<text x="68.8" y="171.4">3</text>
<text x="94.9" y="169.5">2.0X2.5</text>
<text x="12.2" y="179.6">8.6 0.339</text>
<text x="108.3" y="179.1">1.50</text>
<text x="115.8" y="179.1">0.059</text>
<text x="175.4" y="176.4">1</text>
<text x="70.9" y="182.1">1</text>
<text x="83.2" y="184.5">9.6 0.378</text>
<text x="113.1" y="182.3">(2 PLCS)</text>
<text x="171" y="181.9">3</text>
<text x="180" y="183.2">4.10</text>
<text x="187.4" y="183.2">0.161</text>
<text x="64.3" y="187.7">2</text>
<text x="114.1" y="192.1">3.5</text>
<text x="120" y="192.1">0.138</text>
<text x="145.2" y="197.9">10.0</text>
<text x="152.6" y="197.9">0.394</text>
<text x="30.2" y="200.3">4.5</text>
<text x="36.1" y="200.3">0.177</text>
<text x="40.7" y="205.8">9.00</text>
<text x="48.2" y="205.8">0.354</text>
<text x="40.7" y="210.6">13.0</text>
<text x="48.2" y="210.6">0.512</text>
<text x="183.2" y="219.8">1</text>
<text x="183.2" y="223.8">3</text>
<text x="183.2" y="227.9">2</text>
</g>
<text font-size="2.8" x="74.1" y="6.4">For more information, please visit the product page.</text>
<g font-size="2.8" fill="#231f20">
<text x="8.9" y="40.3">units: mm[inches]</text>
<text x="8.9" y="43.7">tolerance:</text>
<text x="8.9" y="47.1">X.X ±0.2mm</text>
<text x="8.9" y="50.5">X.XX ±0.1mm</text>
<text x="8.9" y="53.9">X.XXX ±0.05mm</text>
<text x="43.8" y="218.8">RECOMMENDED</text>
<text x="46.3" y="222.2">PCB LAYOUT</text>
<text x="47.5" y="225.6">(Top View)</text>
<text x="141.4" y="223.5">SCHEMATIC</text>
<text x="145.7" y="232.9">Model</text>
<text x="165.3" y="232.9">PJ1-023-SMT</text>
<text x="86.6" y="238">Jack Insertion Depth: 8.0 mm</text>
<text x="98" y="234.6">MATING PLUG</text>
<text x="142.5" y="238">Center Pin</text>
<text x="167.1" y="238">Ø0.65 mm</text>
<text x="102.2" y="269">cui.com</text>
</g>
<g font-size="2.3" fill="#231f20">
<text x="167.3" y="41.4">MATERIAL</text>
<text x="189.6" y="41.4">PLATING</text>
<text x="141" y="46">center pin</text>
<text x="167.3" y="46">brass</text>
<text x="189.6" y="46">silver plated</text>
<text x="141" y="50.6">terminal 1</text>
<text x="167.3" y="50.6">brass</text>
<text x="189.6" y="50.6">silver plated</text>
<text x="141" y="55.1">terminal 2</text>
<text x="141" y="59.7">terminal 3</text>
<text x="167.3" y="55.1">copper alloy</text>
<text x="167.3" y="59.7">brass</text>
<text x="189.6" y="59.7">silver plated</text>
<text x="189.6" y="55.1">silver plated</text>
<text x="141" y="64.3">shielding</text>
<text x="167.3" y="64.3">cold rolled steel</text>
<text x="189.6" y="64.3">nickel plated</text>
<text x="141" y="68.9">plastic</text>
<text x="167.3" y="68.9">PA6T</text>
</g>
<g font-size="2.1" fill="#231f20">
<text x="8.9" y="262.7">Note:</text>
<text x="21.6" y="262.7">1. All specifcations measured at 10~35°C, humidity at 45~85%, under standard atmospheric pressure, unless otherwise noted.</text>
<text x="33.2" y="262.7">i</text>
</g>
</svg>
